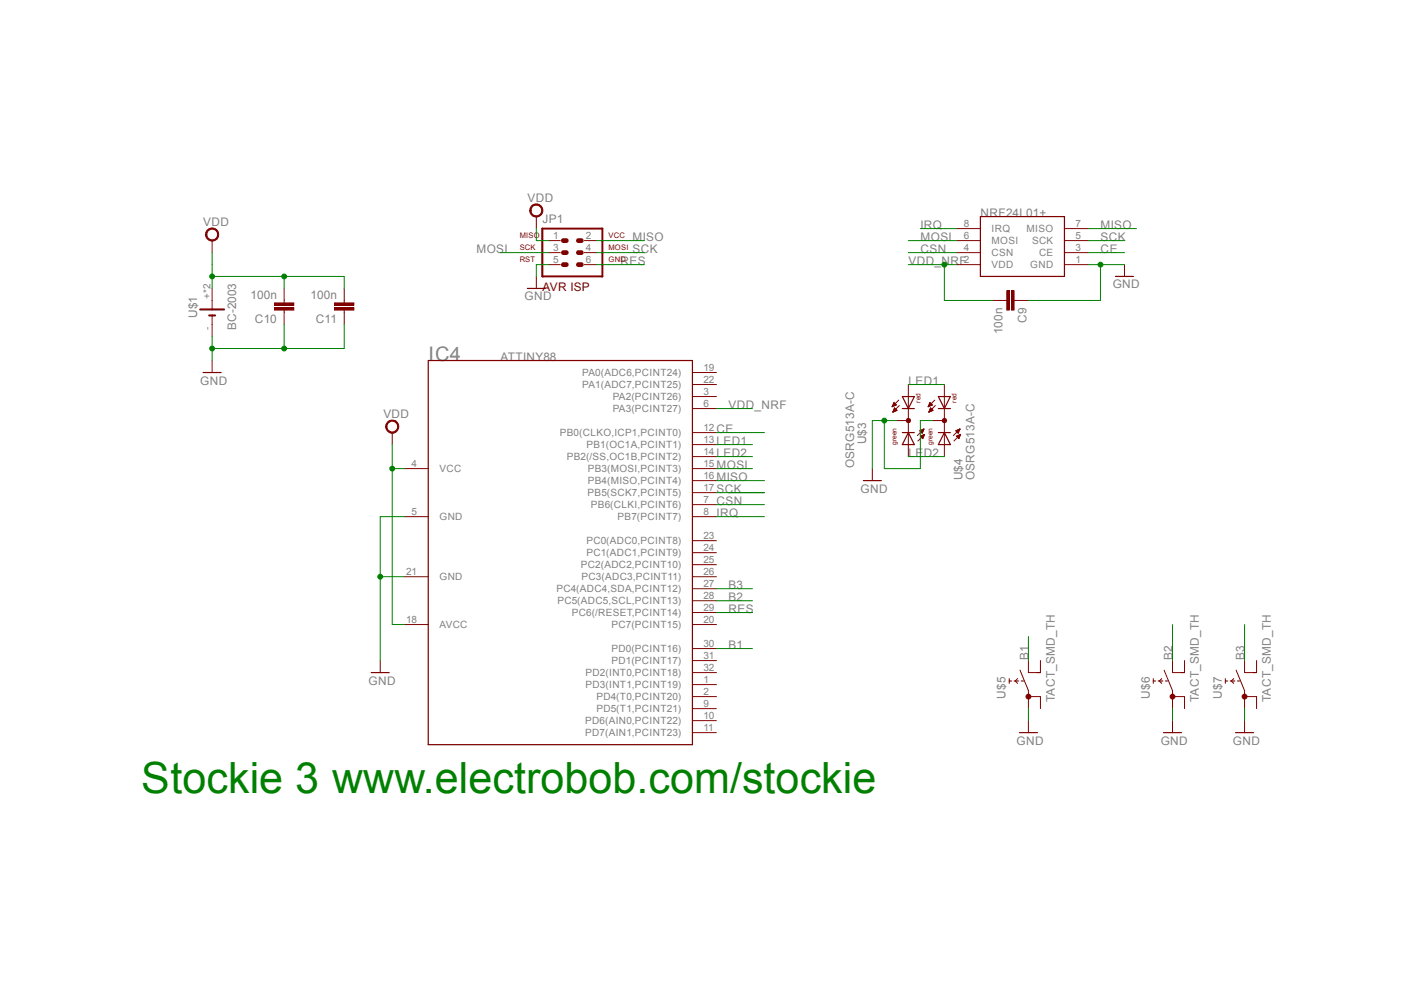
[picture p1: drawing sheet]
<svg xmlns="http://www.w3.org/2000/svg" width="297mm" height="210mm" viewBox="0 0 297 210" stroke-linecap="round" stroke-linejoin="round" font-family="sans-serif">
<path d="M212.5 63.5h.5M214.5 63.5h.5" fill="none" stroke="#800000" stroke-width=".21"/>
<path d="M213 61.5h.5v4.1h-.5z" fill-rule="evenodd" fill="#800000"/>
<path d="M213 61.5h.5v4.1h-.5z" fill="none" stroke="#800000" stroke-width=".21"/>
<path d="M214 61.5h.5v4.1h-.5z" fill-rule="evenodd" fill="#800000"/>
<g fill="none" stroke="#800000" stroke-width=".21">
<path d="M113.5 58.5v2.5M146.5 78.8h5.1M209.9 63.5h2.6M214 61.5h.5v4.1h-.5zM215 63.5h2.6M85.5 99.1h5.1M146.5 96.6h5.1M146.5 91.5h5.1M146.5 94h5.1M146.5 99.1h5.1M146.5 86.4h5.1M146.5 83.9h5.1"/>
<path d="M146.5 81.3h5.1M85.5 109.3h5.1M146.5 106.7h5.1M146.5 101.6h5.1M146.5 104.2h5.1M146.5 114.3h5.1M146.5 116.9h5.1M146.5 119.4h5.1M146.5 109.3h5.1M85.5 122h5.1M85.5 132.1h5.1M146.5 122h5.1"/>
<path d="M146.5 124.5h5.1M146.5 127h5.1M146.5 129.5h5.1M146.5 132.1h5.1M146.5 137.2h5.1M146.5 139.7h5.1M146.5 142.2h5.1M146.5 144.8h5.1M146.5 147.3h5.1M146.5 149.9h5.1M146.5 152.4h5.1M146.5 154.9h5.1"/>
</g>
<path d="M90.6 76.2h55.9v81.3h-55.9zM111.5 61h3.9" fill="none" stroke="#800000" stroke-width=".25"/>
<path d="M112.4 43.6a1.4 1.4 0 0 1 2.2 .2 1.4 1.4 0 0 1-.7 2.1 1.4 1.4 0 0 1-1.8-1.4h.2a1.13 1.13 0 0 1 1.5-1.1 1.13 1.13 0 0 1 .5 1.9 1.13 1.13 0 0 1-1.9-.4l-.1-.4h-.2z" fill-rule="evenodd" fill="#800000"/>
<path d="M112.4 43.6a1.4 1.4 0 0 1 2.2 .2 1.4 1.4 0 0 1-.7 2.1 1.4 1.4 0 0 1-1.8-1.4h.2a1.13 1.13 0 0 1 1.5-1.1 1.13 1.13 0 0 1 .5 1.9 1.13 1.13 0 0 1-1.9-.4l-.1-.4h-.2zM113.5 45.8v2.5" fill="none" stroke="#800000" stroke-width=".21"/>
<path d="M81.9 89.3a1.39 1.39 0 0 1 2.2 .2 1.39 1.39 0 0 1-.8 2.1 1.39 1.39 0 0 1-1.7-1.4h.2a1.15 1.15 0 0 1 1.6-1.1 1.15 1.15 0 0 1 .4 1.9 1.15 1.15 0 0 1-1.9-.4l-.1-.4h-.2z" fill-rule="evenodd" fill="#800000"/>
<path d="M60.1 63.5v.6M60.1 65.6v.5M81.9 89.3a1.39 1.39 0 0 1 2.2 .2 1.39 1.39 0 0 1-.8 2.1 1.39 1.39 0 0 1-1.7-1.4h.2a1.15 1.15 0 0 1 1.6-1.1 1.15 1.15 0 0 1 .4 1.9 1.15 1.15 0 0 1-1.9-.4l-.1-.4h-.2zM83 91.5v2.5M80.4 139.7v2.5" fill="none" stroke="#800000" stroke-width=".21"/>
<path d="M78.5 142.2h3.8" fill="none" stroke="#800000" stroke-width=".25"/>
<path d="M58.1 64.1h4v.5h-4z" fill-rule="evenodd" fill="#800000"/>
<path d="M58.1 64.1h4v.5h-4z" fill="none" stroke="#800000" stroke-width=".21"/>
<path d="M58.1 65.1h4v.5h-4z" fill-rule="evenodd" fill="#800000"/>
<path d="M58.1 65.1h4v.5h-4zM60.1 61v2.5M60.1 66.1v2.5M72.8 63.5v.6M72.8 65.6v.5" fill="none" stroke="#800000" stroke-width=".21"/>
<path d="M70.8 64.1h4v.5h-4z" fill-rule="evenodd" fill="#800000"/>
<path d="M70.8 64.1h4v.5h-4z" fill="none" stroke="#800000" stroke-width=".21"/>
<path d="M70.8 65.1h4v.5h-4z" fill-rule="evenodd" fill="#800000"/>
<path d="M70.8 65.1h4v.5h-4zM72.8 61v2.5M72.8 66.1v2.5" fill="none" stroke="#800000" stroke-width=".21"/>
<path d="M43.8 48.7a1.4 1.4 0 0 1 2.2 .1 1.4 1.4 0 0 1-.7 2.1 1.4 1.4 0 0 1-1.8-1.3h.2a1.15 1.15 0 0 1 1.6-1.1 1.15 1.15 0 0 1 .4 1.9 1.15 1.15 0 0 1-1.9-.4l-.1-.4h-.2z" fill-rule="evenodd" fill="#800000"/>
<g fill="none" stroke="#800000" stroke-width=".21">
<path d="M43.8 48.7a1.4 1.4 0 0 1 2.2 .1 1.4 1.4 0 0 1-.7 2.1 1.4 1.4 0 0 1-1.8-1.3h.2a1.15 1.15 0 0 1 1.6-1.1 1.15 1.15 0 0 1 .4 1.9 1.15 1.15 0 0 1-1.9-.4l-.1-.4h-.2zM44.9 50.9v2.5M237.9 56v2.5M44.9 61v4.4M44.9 66.7v4.5M44.9 76.2v2.6M213.5 144h.5M213.5 143.5v1M214.5 144h1M215.3 143.5l-.5 .5 .5 .5M215.8 141.7l1.8 4.3v1.3h2.5M216 144h.5"/>
<path d="M217.6 152.4v2.5M217.6 142.2h2.5"/>
</g>
<path d="M236 58.5h3.8M43 78.8h3.8M215.6 154.9h3.9" fill="none" stroke="#800000" stroke-width=".25"/>
<path d="M42.3 65.4h5.1M44.2 66.7h1.3" fill="none" stroke="#800000" stroke-width=".42"/>
<circle cx="217.5" cy="147.3" r=".51" fill="#800000"/>
<g fill="none" stroke="#800000" stroke-width=".21">
<path d="M217.6 139.7v2.5M220.1 139.7v2.5M217.6 147.3v2.6M220.1 147.3v2.6M244 144h.5M244 143.5v1M245 144h1M245.7 143.5l-.5 .5 .5 .5M246.3 141.7l1.7 4.3v1.3h2.6M246.5 144h.5M248 142.2h2.6"/>
<circle cx="217.5" cy="147.3" r=".51"/>
</g>
<circle cx="248" cy="147.3" r=".51" fill="#800000"/>
<g fill="none" stroke="#800000" stroke-width=".21">
<path d="M248 139.7v2.5M250.6 139.7v2.5M248 147.3v2.6M250.6 147.3v2.6M259.2 144h.5M259.2 143.5v1M260.2 144h1M261 143.5l-.5 .5 .5 .5M261.5 141.7l1.8 4.3v1.3h2.5M261.7 144h.6M263.3 142.2h2.5"/>
<circle cx="248" cy="147.3" r=".51"/>
</g>
<circle cx="263.3" cy="147.3" r=".51" fill="#800000"/>
<g fill="none" stroke="#800000" stroke-width=".21">
<path d="M202.3 48.3h5.1M202.3 50.9h5.1M202.3 53.4h5.1M202.3 56h5.1M225.2 48.3h5.1M225.2 50.9h5.1M225.2 53.4h5.1M225.2 56h5.1M184.5 99.1v2.5M190.1 84.6l-1.4 1.4M190.2 85.8l-1.4 1.4M192.2 83.9v10.1"/>
<path d="M195.5 90.7l-1.4 1.4M195.6 91.9l-1.4 1.4M263.3 139.7v2.5M265.8 139.7v2.5M263.3 147.3v2.6M265.8 147.3v2.6"/>
<circle cx="263.3" cy="147.3" r=".51"/>
</g>
<path d="M207.4 45.8h17.8v12.7h-17.8zM190.9 83.9h2.5l-1.2 2.5zM190.9 86.4h2.5M190.9 91.5h2.5M192.2 91.5l1.2 2.5h-2.5zM182.6 101.6h3.8" fill="none" stroke="#800000" stroke-width=".25"/>
<path d="M191.9 88.6l.3-.1 .3 .1 .1 .3-.1 .4-.3 .1-.3-.1-.2-.4h.5h-.5z" fill-rule="evenodd" fill="#800000"/>
<g fill="none" stroke="#800000" stroke-width=".21">
<path d="M188.8 86h.1M188.8 85.9h.3M188.8 85.8h.5M188.9 85.7h.6M188.9 87.1h.1M188.9 85.6h.7M188.9 87h.3M189 85.5h.5M189 85.4h.4M189 87h.4M189 85.3h.3M189 86.9h.6"/>
<path d="M189 86.7h.7M189.1 85.3h.1M189.1 86.7h.6M189.1 85.1l.5 .5-.9 .4zM189.1 85.2h.1M189.1 86.6h.5M189.1 86.5h.3M189.2 86.4h.2M189.2 86.3l.5 .5-.9 .4zM189.2 86.3h.1M189.6 88.9h2.6M191.9 88.6l.3-.1 .3 .1 .1 .3-.1 .4-.3 .1-.3-.1-.2-.4h.5h-.5z"/>
<path d="M192.2 81.3v2.6M192.2 94v2.6M194.6 91.1l.9-.4-.4 .9zM194.6 91.1h.7M194.7 91.2h.5M194.7 92.2l.9-.3-.4 .9zM194.7 92.3h.7M194.8 91.3h.4M194.8 91h.5M194.8 92.4h.6M194.9 91.4h.3M194.9 92.2h.6"/>
<path d="M194.9 92.5h.4M194.9 91.5h.3M195 90.9h.4M195 92.5h.3M195 91.6h.1M195.1 92.6h.2M195.1 92.1h.4M195.2 90.8h.2M195.2 92.7h.1M195.3 92h.2M195.4 90.8h.1M195.5 91.9h.1"/>
<path d="M197.7 84.6l-1.4 1.4M197.9 85.8l-1.4 1.4M199.8 83.9v10.1M203.1 90.7l-1.4 1.4M203.2 91.9l-1.4 1.4"/>
</g>
<path d="M198.5 83.9h2.5l-1.2 2.5zM198.5 86.4h2.5M198.5 91.5h2.5M199.8 91.5l1.2 2.5h-2.5z" fill="none" stroke="#800000" stroke-width=".25"/>
<path d="M199.5 88.6l.3-.1 .3 .1 .1 .3-.1 .4-.3 .1-.3-.1-.2-.4h.5h-.5z" fill-rule="evenodd" fill="#800000"/>
<g fill="none" stroke="#800000" stroke-width=".21">
<path d="M116 53.4h2.5M116 50.9h2.5M116 56h2.5M123.6 53.4h2.6M123.6 50.9h2.6M123.6 56h2.6M196.4 86h.1M196.4 85.9h.3M196.5 85.8h.4M196.5 85.7h.6M196.5 87.1h.1M196.6 85.6h.6"/>
<path d="M196.6 85.5h.5M196.6 87h.2M196.6 85.4h.4M196.6 87h.4M196.6 85.3h.3M196.6 86.9h.6M196.6 86.7h.8M196.7 85.3h.1M196.7 86.7h.6M196.7 85.1l.5 .5-.9 .4zM196.7 85.2h.1M196.7 86.6h.4"/>
<path d="M196.8 86.5h.3M196.8 86.4h.2M196.8 86.3l.6 .5-.9 .4zM196.8 86.3h.1M197.2 88.9h2.6M199.5 88.6l.3-.1 .3 .1 .1 .3-.1 .4-.3 .1-.3-.1-.2-.4h.5h-.5zM199.8 81.3v2.6M199.8 94v2.6M202.2 91.1l.9-.4-.4 .9zM202.2 91.1h.7M202.3 91.2h.6M202.3 92.2l.9-.3-.4 .9z"/>
<path d="M202.4 92.3h.6M202.4 91.3h.4M202.4 91h.5M202.4 92.4h.6M202.5 91.4h.3M202.5 92.2h.6M202.5 92.5h.4M202.6 91.5h.2M202.6 90.9h.4M202.6 92.5h.3M202.6 91.6h.1M202.7 92.6h.2"/>
<path d="M202.7 92.1h.4M202.8 90.8h.2M202.8 92.7h.1M202.9 92h.3M203 90.8h.1M203.1 91.9h.1M248 152.4v2.5M263.3 152.4v2.5"/>
</g>
<path d="M114.7 48.3h12.7v10.2h-12.7z" fill="none" stroke="#800000" stroke-width=".42"/>
<path d="M119.2 50.9h.6M119.2 53.4h.6M119.2 56h.6M122.3 50.9h.7M122.3 53.4h.7M122.3 56h.7" fill="none" stroke="#800000" stroke-width="1"/>
<path d="M246.1 154.9h3.8M261.4 154.9h3.8" fill="none" stroke="#800000" stroke-width=".25"/>
<path d="M116 56h-2.5v2.5M85.5 109.3h-5.1v30.4M80.4 122h5.1" fill="none" stroke="#008000" stroke-width=".21"/>
<circle cx="80.4" cy="122" r=".51" fill="#008000"/>
<g fill="none" stroke="#008000" stroke-width=".21">
<path d="M44.9 71.2v5M60.1 68.6v5.1M72.8 68.6v5.1h-27.9"/>
<circle cx="80.4" cy="122" r=".51"/>
</g>
<circle cx="60.1" cy="73.7" r=".51" fill="#008000"/>
<circle cx="60.1" cy="73.7" r=".51" fill="none" stroke="#008000" stroke-width=".21"/>
<circle cx="44.9" cy="73.7" r=".51" fill="#008000"/>
<g fill="none" stroke="#008000" stroke-width=".21">
<path d="M230.3 56h7.6M232.8 56v7.5h-15.2"/>
<circle cx="44.9" cy="73.7" r=".51"/>
</g>
<circle cx="232.8" cy="56" r=".51" fill="#008000"/>
<g fill="none" stroke="#008000" stroke-width=".21">
<path d="M187.1 88.9v10.2h7.6v-10.2h2.5M189.6 88.9h-5.1v10.2M217.6 149.9v2.5"/>
<circle cx="232.8" cy="56" r=".51"/>
</g>
<circle cx="187.1" cy="88.9" r=".51" fill="#008000"/>
<g fill="none" stroke="#008000" stroke-width=".21">
<path d="M113.5 48.3v2.6h2.5M83 94v38.1h2.5M83 99.1h2.5M248 149.9v2.5M263.3 149.9v2.5"/>
<circle cx="187.1" cy="88.9" r=".51"/>
</g>
<circle cx="83" cy="99.1" r=".51" fill="#008000"/>
<g fill="none" stroke="#008000" stroke-width=".21">
<path d="M44.9 53.4v7.6M44.9 58.5h27.9v2.5M60.1 58.5v2.5"/>
<circle cx="83" cy="99.1" r=".51"/>
</g>
<circle cx="44.9" cy="58.5" r=".51" fill="#008000"/>
<circle cx="44.9" cy="58.5" r=".51" fill="none" stroke="#008000" stroke-width=".21"/>
<circle cx="60.1" cy="58.5" r=".51" fill="#008000"/>
<g fill="none" stroke="#008000" stroke-width=".21">
<path d="M105.8 53.4h10.2M126.2 53.4h10.1M126.2 50.9h10.1M126.2 56h10.1M192.2 53.4h10.1M192.2 50.9h10.1M194.7 48.3h7.6M197.2 56h2.6v7.5h5.1M230.3 53.4h7.6M230.3 50.9h7.6M230.3 48.3h10.1M151.6 91.5h10.1"/>
<path d="M151.6 99.1h7.6M151.6 94h7.6M151.6 96.6h7.6M151.6 86.4h7.6M192.2 81.3h7.6M192.2 96.6h7.6M151.6 104.2h10.1M151.6 101.6h10.1M151.6 109.3h10.1M151.6 106.7h10.1M151.6 129.5h7.6M151.6 137.2h7.6"/>
<path d="M217.6 134.6v5.1"/>
<circle cx="60.1" cy="58.5" r=".51"/>
</g>
<circle cx="199.8" cy="56" r=".51" fill="#008000"/>
<g fill="none" stroke="#008000" stroke-width=".21">
<path d="M192.2 56h5M199.8 56h2.5M204.9 63.5h5M151.6 127h7.6M151.6 124.5h7.6M248 132.1v7.6M263.3 132.1v7.6"/>
<circle cx="199.8" cy="56" r=".51"/>
</g>
<text font-size="9.1" fill="#008000" x="29.8" y="167.6">Stockie 3 www.electrobob.com/stockie</text>
<text font-size="4.2" fill="#808080" x="90.7" y="76.2">IC4</text>
<g font-size="2.5" fill="#808080">
<text x="43" y="47.7">VDD</text>
<text x="111.6" y="42.6">VDD</text>
<text x="114.8" y="47.1">JP1</text>
<text x="207.4" y="45.8">NRF24L01+</text>
<text x="100.8" y="53.4">MOSI</text>
<text x="133.8" y="53.4">SCK</text>
<text x="133.8" y="50.9">MISO</text>
<text x="194.7" y="48.3">IRQ</text>
<text x="194.7" y="50.9">MOSI</text>
<text x="194.7" y="53.4">CSN</text>
<text x="232.8" y="53.4">CE</text>
<text x="232.8" y="50.9">SCK</text>
<text x="232.8" y="48.3">MISO</text>
<text x="131.3" y="56">RES</text>
<text x="192.2" y="56">VDD_NRF</text>
<text x="53" y="63.2">100n</text>
<text x="65.7" y="63.2">100n</text>
<text x="111" y="63.5">GND</text>
<text x="235.4" y="61">GND</text>
<text x="41.7" y="67.3" transform="rotate(-90 41.7 67.3)">U$1</text>
<text x="50" y="69.9" transform="rotate(-90 50 69.9)">BC-2003</text>
<text x="53.9" y="68.2">C10</text>
<text x="66.8" y="68.2">C11</text>
<text x="212.1" y="70.7" transform="rotate(-90 212.1 70.7)">100n</text>
<text x="217.2" y="68.3" transform="rotate(-90 217.2 68.3)">C9</text>
<text x="105.9" y="76.2">ATTINY88</text>
<text x="42.4" y="81.3">GND</text>
<text x="192.2" y="81.3">LED1</text>
<text x="81.1" y="88.3">VDD</text>
<text x="154.1" y="86.4">VDD_NRF</text>
<text x="151.6" y="91.5">CE</text>
<text x="151.6" y="94">LED1</text>
<text x="183.3" y="94" transform="rotate(-90 183.3 94)">U$3</text>
<text x="151.6" y="101.6">MISO</text>
<text x="151.6" y="99.1">MOSI</text>
<text x="151.6" y="96.6">LED2</text>
<text x="180.7" y="99.1" transform="rotate(-90 180.7 99.1)">OSRG513A-C</text>
<text x="192.2" y="96.6">LED2</text>
<text x="203.6" y="101.6" transform="rotate(-90 203.6 101.6)">U$4</text>
<text x="206.1" y="101.6" transform="rotate(-90 206.1 101.6)">OSRG513A-C</text>
<text x="151.6" y="104.2">SCK</text>
<text x="151.6" y="106.7">CSN</text>
<text x="182" y="104.2">GND</text>
<text x="151.6" y="109.3">IRQ</text>
<text x="154.1" y="124.5">B3</text>
<text x="154.1" y="129.6">RES</text>
<text x="154.1" y="127">B2</text>
<text x="154.1" y="137.2">B1</text>
<text x="217.6" y="139.7" transform="rotate(-90 217.6 139.7)">B1</text>
<text x="248" y="139.7" transform="rotate(-90 248 139.7)">B2</text>
<text x="263.3" y="139.7" transform="rotate(-90 263.3 139.7)">B3</text>
<text x="77.9" y="144.8">GND</text>
<text x="212.7" y="147.8" transform="rotate(-90 212.7 147.8)">U$5</text>
<text x="223.1" y="148.5" transform="rotate(-90 223.1 148.5)">TACT_SMD_TH</text>
<text x="243.2" y="147.8" transform="rotate(-90 243.2 147.8)">U$6</text>
<text x="253.6" y="148.5" transform="rotate(-90 253.6 148.5)">TACT_SMD_TH</text>
<text x="258.4" y="147.8" transform="rotate(-90 258.4 147.8)">U$7</text>
<text x="268.9" y="148.5" transform="rotate(-90 268.9 148.5)">TACT_SMD_TH</text>
<text x="215.1" y="157.5">GND</text>
<text x="245.5" y="157.5">GND</text>
<text x="260.8" y="157.5">GND</text>
</g>
<text font-size="2.5" fill="#800000" x="114.8" y="61.6">AVR ISP</text>
<g font-size="2.1" fill="#808080">
<text x="203.9" y="48">8</text>
<text x="227.5" y="48">7</text>
<text x="117" y="53">3</text>
<text x="117" y="50.5">1</text>
<text x="124" y="50.5">2</text>
<text x="124" y="53">4</text>
<text x="203.9" y="50.5">6</text>
<text x="203.9" y="53">4</text>
<text x="209.8" y="49.1">IRQ</text>
<text x="209.8" y="51.6">MOSI</text>
<text x="217.2" y="49.1">MISO</text>
<text x="218.3" y="51.6">SCK</text>
<text x="227.5" y="53">3</text>
<text x="227.5" y="50.5">5</text>
<text x="117" y="55.6">5</text>
<text x="124" y="55.6">6</text>
<text x="203.9" y="55.6">2</text>
<text x="209.8" y="54.2">CSN</text>
<text x="209.8" y="56.7">VDD</text>
<text x="217.9" y="56.7">GND</text>
<text x="219.8" y="54.2">CE</text>
<text x="227.5" y="55.6">1</text>
<text x="44.5" y="63.2" transform="rotate(-90 44.5 63.2)">+*2</text>
<text x="44.5" y="69.7" transform="rotate(-90 44.5 69.7)">-</text>
<text x="123.1" y="82.1">PA1(ADC7,PCINT25)</text>
<text x="123.1" y="79.5">PA0(ADC6,PCINT24)</text>
<text x="148.8" y="83.5">3</text>
<text x="148.8" y="81">22</text>
<text x="148.8" y="78.4">19</text>
<text x="129.6" y="87.2">PA3(PCINT27)</text>
<text x="129.6" y="84.6">PA2(PCINT26)</text>
<text x="148.8" y="86.1">6</text>
<text x="118.4" y="92.2">PB0(CLKO,ICP1,PCINT0)</text>
<text x="124" y="94.8">PB1(OC1A,PCINT1)</text>
<text x="148.8" y="91.1">12</text>
<text x="148.8" y="93.7">13</text>
<text x="87.1" y="98.8">4</text>
<text x="93" y="99.9">VCC</text>
<text x="119.9" y="97.3">PB2(/SS,OC1B,PCINT2)</text>
<text x="124.3" y="99.9">PB3(MOSI,PCINT3)</text>
<text x="148.8" y="101.3">16</text>
<text x="148.8" y="96.2">14</text>
<text x="148.8" y="98.8">15</text>
<text x="124.3" y="104.9">PB5(SCK7,PCINT5)</text>
<text x="124.3" y="102.4">PB4(MISO,PCINT4)</text>
<text x="125" y="107.5">PB6(CLKI,PCINT6)</text>
<text x="148.8" y="106.3">7</text>
<text x="148.8" y="103.8">17</text>
<text x="87.1" y="108.9">5</text>
<text x="93" y="110">GND</text>
<text x="130.6" y="110">PB7(PCINT7)</text>
<text x="148.8" y="114">23</text>
<text x="148.8" y="108.9">8</text>
<text x="124" y="115.1">PC0(ADC0,PCINT8)</text>
<text x="124" y="117.6">PC1(ADC1,PCINT9)</text>
<text x="148.8" y="116.5">24</text>
<text x="148.8" y="119">25</text>
<text x="85.9" y="121.6">21</text>
<text x="93" y="122.7">GND</text>
<text x="117.7" y="125.3">PC4(ADC4,SDA,PCINT12)</text>
<text x="122.9" y="120.2">PC2(ADC2,PCINT10)</text>
<text x="123" y="122.7">PC3(ADC3,PCINT11)</text>
<text x="148.8" y="121.6">26</text>
<text x="148.8" y="124.1">27</text>
<text x="85.9" y="131.7">18</text>
<text x="117.9" y="127.8">PC5(ADC5,SCL,PCINT13)</text>
<text x="120.9" y="130.3">PC6(/RESET,PCINT14)</text>
<text x="148.8" y="126.7">28</text>
<text x="148.8" y="129.2">29</text>
<text x="148.8" y="131.7">20</text>
<text x="93" y="132.8">AVCC</text>
<text x="129.3" y="132.8">PC7(PCINT15)</text>
<text x="129.3" y="137.9">PD0(PCINT16)</text>
<text x="148.8" y="136.8">30</text>
<text x="123.9" y="143">PD2(INT0,PCINT18)</text>
<text x="129.3" y="140.5">PD1(PCINT17)</text>
<text x="148.8" y="139.4">31</text>
<text x="148.8" y="141.9">32</text>
<text x="123.9" y="145.5">PD3(INT1,PCINT19)</text>
<text x="126.2" y="148.1">PD4(T0,PCINT20)</text>
<text x="148.8" y="144.4">1</text>
<text x="148.8" y="147">2</text>
<text x="148.8" y="149.5">9</text>
<text x="123.8" y="153.2">PD6(AIN0,PCINT22)</text>
<text x="123.8" y="155.7">PD7(AIN1,PCINT23)</text>
<text x="126.2" y="150.6">PD5(T1,PCINT21)</text>
<text x="148.8" y="152.1">10</text>
<text x="148.8" y="154.6">11</text>
</g>
<g font-size="1.6" fill="#800000">
<text x="109.9" y="52.8">SCK</text>
<text x="109.9" y="50.2">MISO</text>
<text x="128.7" y="52.8">MOSI</text>
<text x="128.7" y="50.2">VCC</text>
<text x="109.9" y="55.3">RST</text>
<text x="128.7" y="55.3">GND</text>
</g>
<g font-size="1.4" fill="#800000">
<text x="194.7" y="85.1" transform="rotate(-90 194.7 85.1)">red</text>
<text x="202.3" y="85.1" transform="rotate(-90 202.3 85.1)">red</text>
<text x="189.6" y="94" transform="rotate(-90 189.6 94)">green</text>
<text x="197.2" y="94" transform="rotate(-90 197.2 94)">green</text>
</g>
</svg>
